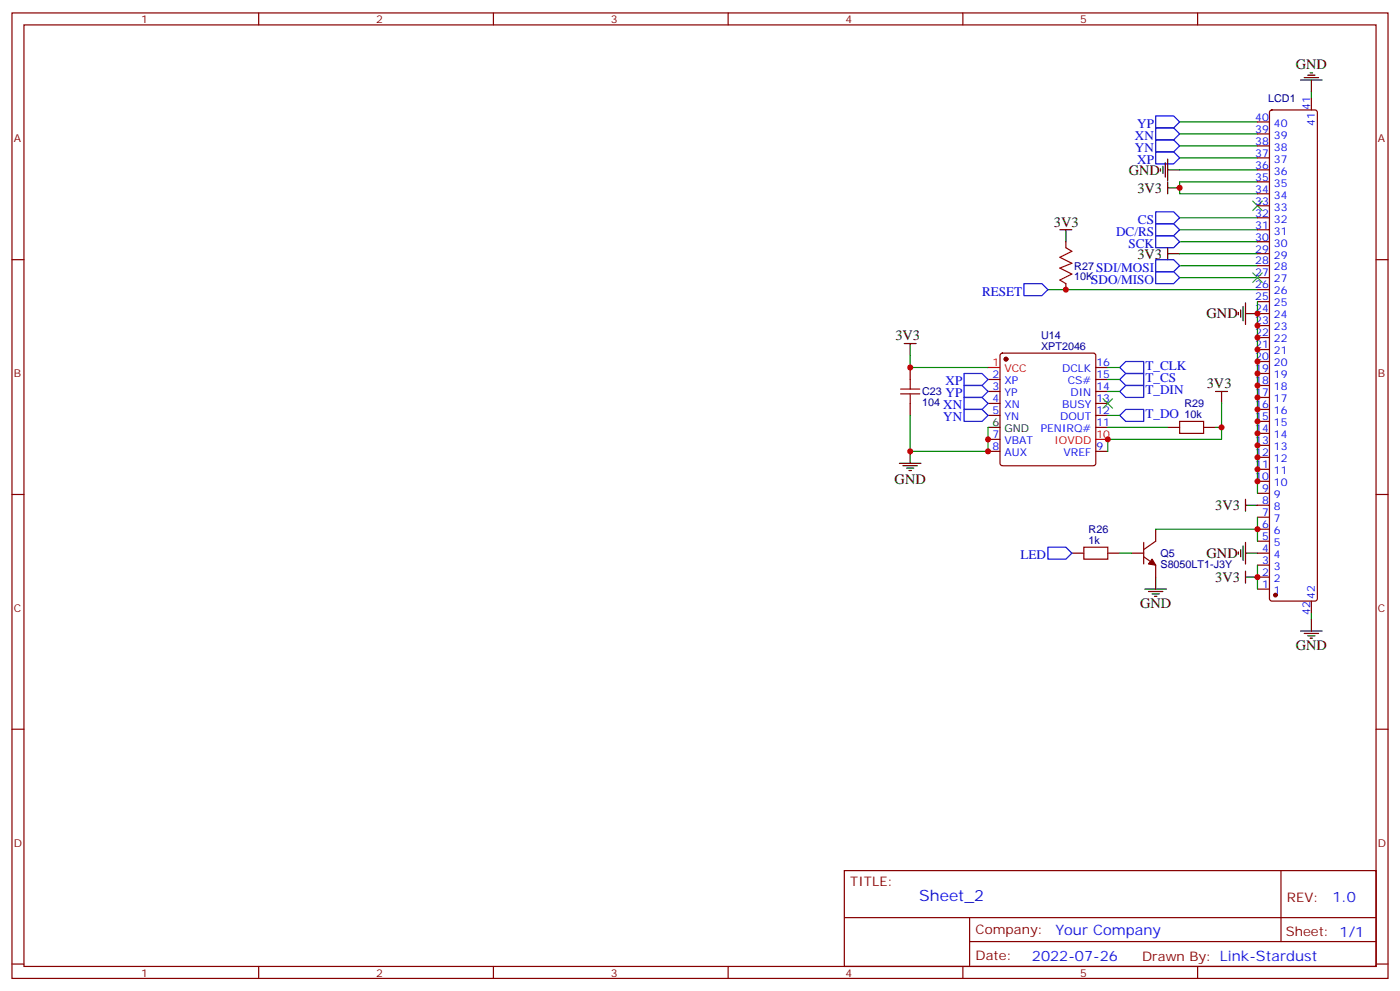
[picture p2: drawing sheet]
<svg xmlns="http://www.w3.org/2000/svg" width="412mm" height="292mm" viewBox="0 0 412 292" stroke-linecap="round" stroke-linejoin="round" font-family="sans-serif">
<g fill="none" stroke="#870000" stroke-width=".35">
<path d="M3.5 3.8h405.4v284.3h-405.4zM7.1 7.3h398.2v277.3h-398.2zM76.2 3.8v3.5M145.3 3.8v3.5M214.5 3.8v3.5M283.6 3.8v3.5M352.8 3.8v3.5M370.4 39.4h3.5M370.4 35.9h3.5M374.2 32.6l.4-.2h12.7l.5 .2 .3 .5v143.2l-.3 .5-.5 .2h-12.7l-.4-.2-.3-.5v-143.2zM386.3 28.9v3.5M370.4 57.1h3.5"/>
<path d="M370.4 53.6h3.5M370.4 50h3.5M370.4 46.5h3.5M370.4 43h3.5M3.5 76.5h3.6M314 71.2v1.8M370.4 78.2h3.5M370.4 74.7h3.5M370.4 71.2h3.5M370.4 67.7h3.5M370.4 64.1h3.5M370.4 60.6h3.5"/>
<path d="M405.3 76.5h3.6M314 83.5v1.8M370.4 99.4h3.5M370.4 95.9h3.5M370.4 92.4h3.5M370.4 88.8h3.5M370.4 85.3h3.5M370.4 81.8h3.5M268.1 108.2v3.6M268.1 118.8v3.5M291 111.8h3.6M291 115.3h3.6"/>
<path d="M291 118.8h3.6M294.8 104.2l.5-.2h26.8l.5 .2 .2 .5v31.8l-.2 .5-.5 .2h-26.8l-.5-.3-.2-.4v-31.8zM322.8 111.8h3.5M322.8 115.3h3.5M322.8 118.8h3.5M322.8 108.2h3.5M370.4 117.1h3.5M370.4 113.5h3.5M370.4 110h3.5M370.4 106.5h3.5M370.4 102.9h3.5M291 122.3h3.6"/>
<path d="M291 129.4h3.6M291 132.9h3.6M322.8 122.3h3.5M322.8 132.9h3.5M322.8 125.9h3.5M344 125.9h3.5M354.5 125.9h3.6M370.4 138.2h3.5M370.4 134.7h3.5M370.4 131.2h3.5M370.4 127.6h3.5M370.4 124.1h3.5"/>
<path d="M370.4 120.6h3.5M3.5 145.6h3.6M336.9 159.7v6.4M340.4 155.9v3.5l-3.5 2.5M370.4 159.4h3.5M370.4 155.9h3.5M370.4 152.3h3.5M370.4 148.8h3.5M370.4 145.3h3.5M370.4 141.7h3.5M405.3 145.6h3.6M315.7 162.9h3.6"/>
<path d="M326.3 162.9h3.5M333.4 162.9h3.5M336.9 164l3.5 2.4v3.6M370.4 173.5h3.5M370.4 170h3.5M370.4 166.4h3.5M370.4 162.9h3.5M386.3 177v3.6M3.5 214.8h3.6M405.3 214.8h3.6M248.7 256.4h156.6v28.2h-156.6zM377.3 256.4v20.9"/>
<path d="M248.7 270.2h156.5M285.6 277.3h119.6M285.6 270.2v14.2M3.5 283.9h3.6M76.2 284.6v3.5M145.3 284.6v3.5M214.5 284.6v3.5M283.6 284.6v3.5M352.8 284.6v3.5M405.3 283.9h3.6"/>
</g>
<g fill="none" stroke="#008700" stroke-width=".35">
<path d="M347.5 39.4h22.9M347.5 35.9h22.9M386.3 27.1v1.8M347.5 46.5h22.9M347.5 43h22.9M347.5 50h22.9M370.4 53.6h-22.9v3.5h22.9M347.5 67.7h22.9M347.5 64.1h22.9M347.5 78.2h22.9M347.5 74.7h22.9M347.5 71.2h22.9"/>
<path d="M308.7 85.3h61.7M347.5 81.8h22.9M370.4 88.8v56.5M268.1 104.7v3.5h22.9M326.3 108.2h3.5M326.3 111.8h3.5M326.3 115.3h3.5M359.8 118.8v7.1h-1.7M268.1 122.3v10.6h22.9v-7M326.3 122.3h3.5M326.3 125.9h17.7M359.8 125.9v3.5h-33.5v3.5"/>
<path d="M340.4 155.9h30M370.4 152.3v7.1M329.8 162.9h3.6M370.4 166.4v7.1M386.3 180.6v1.7"/>
</g>
<path d="M369 59.2l2.8 2.8M371.8 59.2l-2.8 2.8M369 80.4l2.8 2.8M371.8 80.4l-2.8 2.8M324.9 117.4l2.8 2.8M327.7 117.4l-2.8 2.8" fill="none" stroke="#3c3" stroke-width=".35"/>
<g fill="none" stroke="#000" stroke-width=".35">
<path d="M383.1 23.6h6.4M384.2 22.9h4.2M385.2 22.2h2.1M385.9 21.4h.7M386.3 23.6v3.5M341.8 49.7v.7M342.5 49v2.1M343.3 47.9v4.2M344 50h3.5M344 46.8v6.4M344 53.6v3.5M344 55.3h3.5"/>
<path d="M312.2 67.7h3.5M314 67.7v3.5M344 73v3.5M344 74.7h3.5M364.8 92v.7M365.5 91.3v2.1M366.2 90.2v4.3M366.9 89.2v6.3M366.9 92.4h3.5M266.3 101.2h3.6M268.1 101.2v3.5M358.1 115.3h3.5"/>
<path d="M359.8 115.3v3.5M264.9 136.5h6.4M266 137.2h4.2M267.1 137.9h2.1M267.8 138.6h.7M268.1 132.9v3.6M291 125.9h3.6M366.9 147v3.6M366.9 159.7v6.4M366.9 148.8h3.5M337.3 173.5h6.3M338.3 174.2h4.2"/>
<path d="M339.4 174.9h2.1M340.1 175.6h.7M340.4 170v3.5M364.8 162.6v.7M365.5 161.9v2.1M366.2 160.8v4.2M366.9 170h3.5M366.9 168.2v3.5M366.9 162.9h3.5M383.1 185.8h6.4M384.2 186.5h4.2M385.2 187.3h2.1"/>
<path d="M385.9 188h.7M386.3 182.3v3.5"/>
</g>
<g fill="#870000" stroke="#870000" stroke-width=".35">
<path d="M339.4 164.7l1 1.7-2.1-.3z"/>
<circle cx="375.7" cy="175.3" r=".53"/>
<circle cx="296.3" cy="105.8" r=".53"/>
</g>
<path d="M314 73l1.7 1-3.5 1.8 3.5 1.7-3.5 1.5 3.5 1.7-3.5 1.8 1.8 1M265.3 116h5.6M265.3 114.6h5.6M268.1 111.8v2.8M268.1 116v2.8M347.5 124.1h7v3.5h-7zM319.3 161.1h7v3.6h-7z" fill="none" stroke="#a10000" stroke-width=".35"/>
<g fill="none" stroke="#00f" stroke-width=".35">
<path d="M340.4 34.1h5.3l1.8 1.8-1.8 1.8h-5.3zM340.4 37.7h5.3l1.8 1.7-1.8 1.8h-5.3zM340.4 41.2h5.3l1.8 1.8-1.8 1.7h-5.3zM340.4 44.7h5.3l1.8 1.8-1.8 1.8h-5.3zM340.4 62.4h5.3l1.8 1.7-1.8 1.8h-5.3zM340.4 65.9h5.3l1.8 1.8-1.8 1.7h-5.3zM340.4 69.4h5.3l1.8 1.8-1.8 1.8h-5.3zM340.4 76.5h5.3l1.8 1.7-1.8 1.8h-5.3zM301.6 83.5h5.3l1.8 1.8-1.8 1.8h-5.3zM340.4 80h5.3l1.8 1.8-1.8 1.7h-5.3zM284 110h5.3l1.7 1.8-1.7 1.7h-5.3zM284 113.5h5.3l1.7 1.8-1.7 1.8h-5.3z"/>
<path d="M284 117.1h5.3l1.7 1.7-1.7 1.8h-5.3zM329.8 108.2l1.8-1.7h5.3v3.5h-5.3zM329.8 111.8l1.8-1.8h5.3v3.5h-5.3zM329.8 115.3l1.8-1.8h5.3v3.6h-5.3zM284 120.6h5.3l1.7 1.7-1.7 1.8h-5.3zM329.8 122.3l1.8-1.7h5.3v3.5h-5.3zM308.7 161.1h5.3l1.7 1.8-1.7 1.8h-5.3z"/>
</g>
<path d="M291 108.2h3.6M322.8 129.4h3.5" fill="none" stroke="#f00" stroke-width=".35"/>
<g fill="#c00">
<circle cx="370.4" cy="170" r=".88"/>
<circle cx="370.4" cy="155.9" r=".88"/>
<circle cx="347.5" cy="55.3" r=".88"/>
<circle cx="314" cy="85.3" r=".88"/>
<circle cx="370.4" cy="141.7" r=".88"/>
<circle cx="370.4" cy="138.2" r=".88"/>
<circle cx="370.4" cy="134.7" r=".88"/>
<circle cx="370.4" cy="131.2" r=".88"/>
<circle cx="370.4" cy="127.6" r=".88"/>
<circle cx="370.4" cy="124.1" r=".88"/>
<circle cx="370.4" cy="120.6" r=".88"/>
<circle cx="370.4" cy="117.1" r=".88"/>
<circle cx="370.4" cy="113.5" r=".88"/>
<circle cx="370.4" cy="110" r=".88"/>
<circle cx="370.4" cy="106.5" r=".88"/>
<circle cx="370.4" cy="102.9" r=".88"/>
<circle cx="370.4" cy="99.4" r=".88"/>
<circle cx="370.4" cy="95.9" r=".88"/>
<circle cx="370.4" cy="92.4" r=".88"/>
<circle cx="291" cy="129.4" r=".88"/>
<circle cx="291" cy="132.9" r=".88"/>
<circle cx="268.1" cy="108.2" r=".88"/>
<circle cx="268.1" cy="132.9" r=".88"/>
<circle cx="359.8" cy="125.9" r=".88"/>
<circle cx="326.3" cy="129.4" r=".88"/>
</g>
<text font-size="4.6" fill="#00f" x="270.8" y="265.4">Sheet_2</text>
<g font-size="4.2">
<text x="381.7" y="20.4">GND</text>
<text x="332.5" y="51.4">GND</text>
<text x="335.1" y="56.7">3V3</text>
<text x="310.4" y="67">3V3</text>
<text x="335.1" y="76.2">3V3</text>
<text x="355.4" y="93.8">GND</text>
<text x="263.8" y="100.1">3V3</text>
<text x="355.5" y="114.2">3V3</text>
<text x="263.5" y="142.5">GND</text>
<text x="358" y="150.2">3V3</text>
<text x="355.4" y="164.3">GND</text>
<text x="358" y="171.4">3V3</text>
<text x="335.8" y="179.1">GND</text>
<text x="381.7" y="191.5">GND</text>
</g>
<g font-size="4.2" fill="#00f">
<text x="392.5" y="265.7">1.0</text>
<text x="310.9" y="275.2">Your Company</text>
<text x="304" y="283">2022-07-26</text>
</g>
<g font-size="3.9" fill="#00f">
<text x="334.3" y="41.2">XN</text>
<text x="335" y="37.7">YP</text>
<text x="334.3" y="44.7">YN</text>
<text x="335" y="48.3">XP</text>
<text x="335.2" y="65.9">CS</text>
<text x="328.8" y="69.4">DC/RS</text>
<text x="332.4" y="73">SCK</text>
<text x="321.4" y="83.5">SDO/MISO</text>
<text x="322.9" y="80">SDI/MOSI</text>
<text x="289.3" y="87.1">RESET</text>
<text x="278.5" y="113.5">XP</text>
<text x="337.4" y="109.1">T_CLK</text>
<text x="337.4" y="112.6">T_CS</text>
<text x="278.5" y="117.1">YP</text>
<text x="337.4" y="116.1">T_DIN</text>
<text x="277.9" y="120.6">XN</text>
<text x="277.9" y="124.1">YN</text>
<text x="337.4" y="123.2">T_DO</text>
<text x="300.6" y="164.7">LED</text>
</g>
<g font-size="3.9" fill="#800">
<text x="250.5" y="261">TITLE:</text>
<text x="379.1" y="265.7">REV:</text>
<text x="287.4" y="275.2">Company:</text>
<text x="378.7" y="275.8">Sheet: 1/1</text>
<text x="287.4" y="282.9">Date:</text>
<text x="336.4" y="282.9">Drawn By: Link-Stardust</text>
</g>
<g font-size="3.2" fill="#800">
<text x="41.6" y="6.8">1</text>
<text x="110.8" y="6.8">2</text>
<text x="179.9" y="6.8">3</text>
<text x="249.1" y="6.8">4</text>
<text x="318.2" y="6.8">5</text>
<text x="4.1" y="41.9">A</text>
<text x="405.9" y="41.9">A</text>
<text x="4.1" y="111.1">B</text>
<text x="405.9" y="111.1">B</text>
<text x="4.1" y="180.2">C</text>
<text x="405.9" y="180.2">C</text>
<text x="4.1" y="249.3">D</text>
<text x="405.9" y="249.3">D</text>
<text x="41.6" y="287.6">1</text>
<text x="110.8" y="287.6">2</text>
<text x="179.9" y="287.6">3</text>
<text x="249.1" y="287.6">4</text>
<text x="318.2" y="287.6">5</text>
</g>
<g font-size="3.2" fill="#000080">
<text x="373.6" y="30">LCD1</text>
<text x="316.4" y="82.5">10K</text>
<text x="316.4" y="79.4">R27</text>
<text x="306.7" y="99.8">U14</text>
<text x="306.7" y="102.9">XPT2046</text>
<text x="271.6" y="119.6">104</text>
<text x="271.6" y="116.4">C23</text>
<text x="348.9" y="119.9">R29</text>
<text x="348.9" y="123">10k</text>
<text x="320.7" y="160.1">1k</text>
<text x="320.7" y="157">R26</text>
<text x="341.8" y="167.2">S8050LT1-J3Y</text>
<text x="341.8" y="164.1">Q5</text>
</g>
<g font-size="3.2" fill="#00f">
<text x="369.7" y="35.6">40</text>
<text x="385.9" y="32.4" transform="rotate(-90 385.9 32.4)">41</text>
<text x="369.7" y="39.1">39</text>
<text x="375.2" y="40.9">39</text>
<text x="375.2" y="37.3">40</text>
<text x="387.3" y="37.1" transform="rotate(-90 387.3 37.1)">41</text>
<text x="369.7" y="46.1">37</text>
<text x="369.7" y="42.6">38</text>
<text x="375.2" y="47.9">37</text>
<text x="375.2" y="44.4">38</text>
<text x="369.7" y="53.2">35</text>
<text x="369.7" y="49.7">36</text>
<text x="375.2" y="51.4">36</text>
<text x="369.7" y="56.7">34</text>
<text x="375.2" y="58.5">34</text>
<text x="375.2" y="55">35</text>
<text x="369.7" y="63.8">32</text>
<text x="369.7" y="60.3">33</text>
<text x="375.2" y="65.5">32</text>
<text x="375.2" y="62">33</text>
<text x="369.7" y="70.8">30</text>
<text x="369.7" y="67.3">31</text>
<text x="375.2" y="69.1">31</text>
<text x="369.7" y="77.9">28</text>
<text x="369.7" y="74.4">29</text>
<text x="375.2" y="76.1">29</text>
<text x="375.2" y="72.6">30</text>
<text x="369.7" y="81.4">27</text>
<text x="375.2" y="83.2">27</text>
<text x="375.2" y="79.7">28</text>
<text x="369.7" y="88.5">25</text>
<text x="369.7" y="84.9">26</text>
<text x="375.2" y="86.7">26</text>
<text x="369.7" y="95.5">23</text>
<text x="369.7" y="92">24</text>
<text x="375.2" y="93.8">24</text>
<text x="375.2" y="90.2">25</text>
<text x="369.7" y="99.1">22</text>
<text x="375.2" y="100.8">22</text>
<text x="375.2" y="97.3">23</text>
<text x="323" y="107.9">16</text>
<text x="369.7" y="106.1">20</text>
<text x="369.7" y="102.6">21</text>
<text x="375.2" y="107.9">20</text>
<text x="375.2" y="104.4">21</text>
<text x="292.4" y="111.4">2</text>
<text x="295.9" y="113.2">XP</text>
<text x="312.9" y="109.6">DCLK</text>
<text x="314.5" y="113.2">CS#</text>
<text x="323" y="111.4">15</text>
<text x="369.7" y="113.2">18</text>
<text x="369.7" y="109.6">19</text>
<text x="375.2" y="111.4">19</text>
<text x="292.4" y="114.9">3</text>
<text x="292.4" y="118.5">4</text>
<text x="295.9" y="116.7">YP</text>
<text x="315.3" y="116.7">DIN</text>
<text x="323" y="118.5">13</text>
<text x="323" y="114.9">14</text>
<text x="369.7" y="116.7">17</text>
<text x="375.2" y="118.5">17</text>
<text x="375.2" y="114.9">18</text>
<text x="292.4" y="122">5</text>
<text x="295.9" y="120.2">XN</text>
<text x="295.9" y="123.8">YN</text>
<text x="312.3" y="123.8">DOUT</text>
<text x="312.9" y="120.2">BUSY</text>
<text x="323" y="125.5">11</text>
<text x="323" y="122">12</text>
<text x="369.7" y="123.8">15</text>
<text x="369.7" y="120.2">16</text>
<text x="375.2" y="125.5">15</text>
<text x="375.2" y="122">16</text>
<text x="292.4" y="129">7</text>
<text x="295.9" y="130.8">VBAT</text>
<text x="306.6" y="127.3">PENIRQ#</text>
<text x="369.7" y="130.8">13</text>
<text x="369.7" y="127.3">14</text>
<text x="375.2" y="129">14</text>
<text x="292.4" y="132.6">8</text>
<text x="295.9" y="134.3">AUX</text>
<text x="313.3" y="134.3">VREF</text>
<text x="323" y="132.6">9</text>
<text x="369.7" y="137.9">11</text>
<text x="369.7" y="134.3">12</text>
<text x="375.2" y="136.1">12</text>
<text x="375.2" y="132.6">13</text>
<text x="369.7" y="141.4">10</text>
<text x="375.2" y="143.2">10</text>
<text x="375.2" y="139.6">11</text>
<text x="371.8" y="148.4">8</text>
<text x="371.8" y="144.9">9</text>
<text x="375.2" y="146.7">9</text>
<text x="371.8" y="155.5">6</text>
<text x="371.8" y="152">7</text>
<text x="375.2" y="153.7">7</text>
<text x="375.2" y="150.2">8</text>
<text x="371.8" y="159">5</text>
<text x="375.2" y="160.8">5</text>
<text x="375.2" y="157.3">6</text>
<text x="371.8" y="166.1">3</text>
<text x="371.8" y="162.6">4</text>
<text x="375.2" y="167.9">3</text>
<text x="375.2" y="164.3">4</text>
<text x="371.8" y="173.1">1</text>
<text x="371.8" y="169.6">2</text>
<text x="375.2" y="171.4">2</text>
<text x="375.2" y="174.9">1</text>
<text x="387.3" y="176.3" transform="rotate(-90 387.3 176.3)">42</text>
<text x="385.9" y="181.1" transform="rotate(-90 385.9 181.1)">42</text>
</g>
<g font-size="3.2" fill="#f00">
<text x="292.4" y="107.9">1</text>
<text x="295.9" y="109.6">VCC</text>
<text x="310.6" y="130.8">IOVDD</text>
<text x="323" y="129">10</text>
</g>
<g font-size="3.2">
<text x="292.4" y="125.5">6</text>
<text x="295.9" y="127.3">GND</text>
</g>
</svg>
